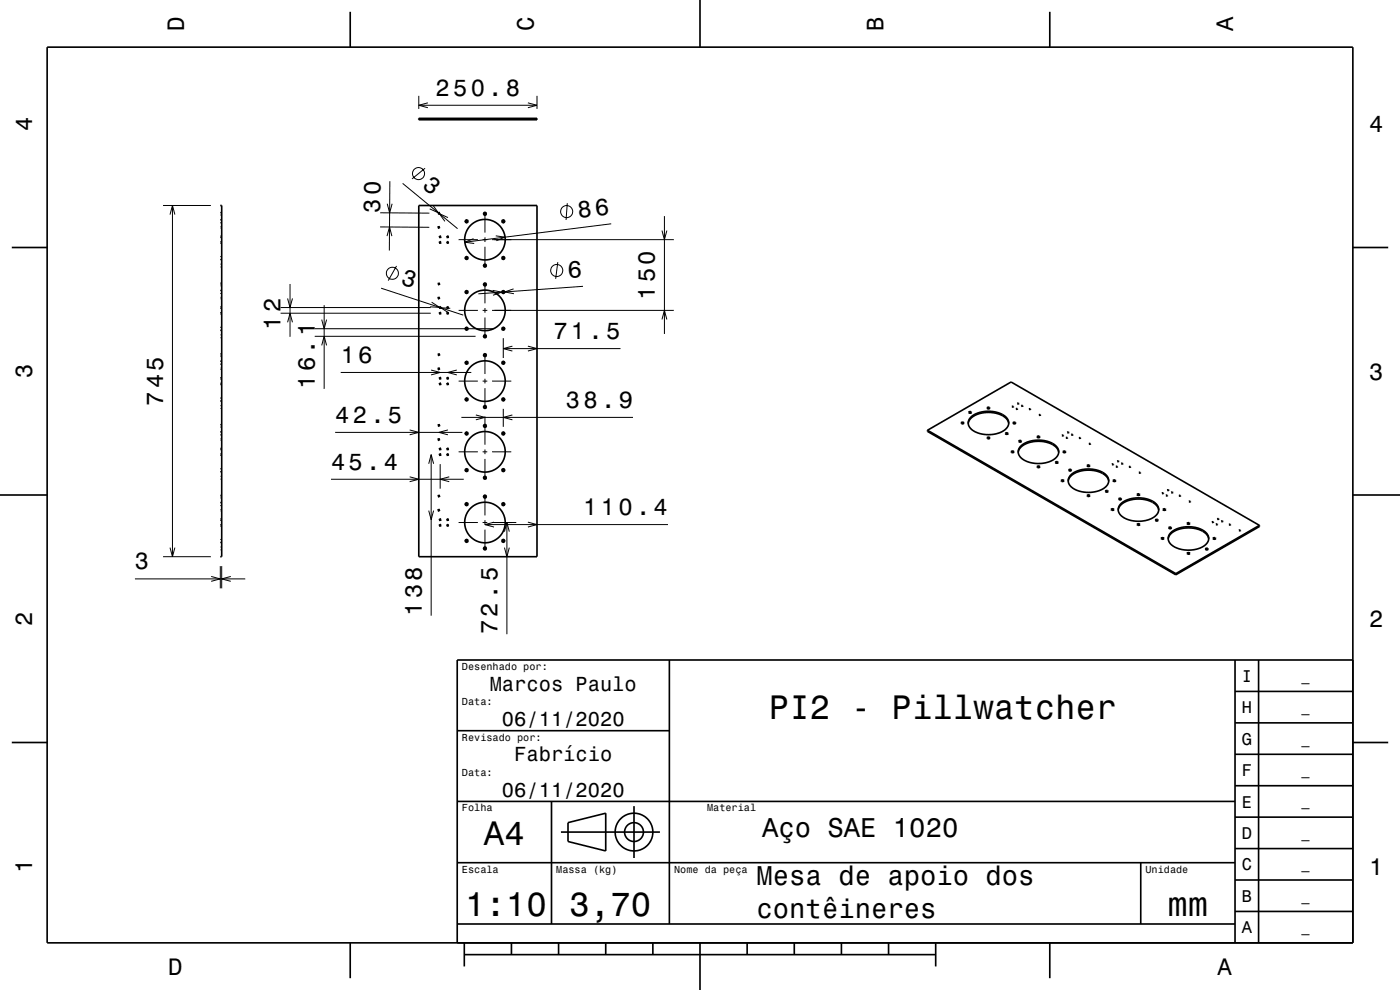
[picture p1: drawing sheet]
<svg xmlns="http://www.w3.org/2000/svg" width="297mm" height="210mm" viewBox="0 0 297 210" stroke-linecap="round" stroke-linejoin="round" font-family="sans-serif">
<g fill="none" stroke="#000" stroke-width=".21">
<path d="M82.7 38.4l-.1 14.8M85.4 38.9l11.7 9.6M88.8 20.3v2.8M88.8 22.3h25.1M90.2 35.7l-2.8 2.2M90.8 21.8l-2 .5 2 .5M112 21.8l1.9 .5-1.9 .5M113.9 20.3v2.8M34.6 43.6h10.1M36.1 45.5l.5-1.9 .5 1.9M36.6 43.6v74.5M46.7 51.3h.1"/>
<path d="M46.7 51.6h.1M46.7 45h.1M46.7 45.6h.1M46.7 46.7h.1M46.7 47.3h.1M46.7 56h.1M46.7 56.6h.1M46.7 50.1h.1M46.7 50.4h.1M46.7 55h.1M46.7 54.4h.1M46.7 46.5h.1"/>
<path d="M46.7 55.1h.1M46.7 45.4h.1M46.7 45.1h.1M46.7 48.4h.1M46.7 48.1h.1M46.9 51.3h.1M46.9 51.6h.1M46.9 45h.1M46.9 45.6h.1M46.9 46.7h.1M46.9 47.3h.1M46.9 56h.1"/>
<path d="M46.9 56.6h.1M46.9 50.1h.1M46.9 50.4h.1M46.9 55h.1M46.9 54.4h.1M46.9 46.5h.1M46.9 55.1h.1M46.9 45.4h.1M46.9 45.1h.1M46.9 48.4h.1M46.9 48.1h.1M80.6 48.1l10.5 .1"/>
<path d="M80.7 45.1l10.4 .1M82.1 50.1l.5-1.9 .5 1.9M82.2 43.2l.5 2 .5-2M84.1 56.4l-1.7 3.1M91.8 43.5l1.2 1.6-1.8-.8M92.9 48.2h.4M92.9 45.2h.4M93.1 48v.4M93.1 45v.4M93.2 51.4h.4M93.2 50.2h.4M93.4 50v.4"/>
<path d="M93.4 51.2v.4M94.8 51.4h.4M94.8 50.2h.4M95 50v.4M95 51.2v.4M95 46.2l-1.8-.9 1.2 1.7M97.3 50.8h4.1M98.6 47h.8M98.6 54.7h.8M99 46.6v.7M99 54.3v.8M100.5 50.6l-1.9 .8 2 .3"/>
<path d="M102.4 50.8h1M102.5 45.3h.8M102.5 56.3h.8M102.9 45v4.3M102.9 50.3v1M102.9 52.3v4.4M102.9 60v4.3M104.4 50.8h38.5M105.2 50l1.9 .3-1.8 .8M106.4 47h.8M106.4 54.7h.8M106.8 46.6v.7"/>
<path d="M106.8 54.3v.8M118.3 55.6l-.4 3.6M120.3 43.1l-.2 3.6M129.7 47.5l-31.1 3.9M140.4 48.9l.6 1.9 .5-1.9M141 45.8v25M46.7 61.5h.1M46.7 70.1h.1M46.7 66.3h.1M46.7 66.6h.1M46.7 60h.1M46.7 60.6h.1"/>
<path d="M46.7 61.7h.1M46.7 62.3h.1M46.7 71h.1M46.7 71.6h.1M46.7 65.1h.1M46.7 65.4h.1M46.7 70h.1M46.7 69.4h.1M46.7 76.5h.1M46.7 75h.1M46.7 75.6h.1M46.7 76.7h.1"/>
<path d="M46.7 77.3h.1M46.7 75.4h.1M46.7 75.1h.1M46.7 63.4h.1M46.7 63.1h.1M46.7 60.4h.1M46.7 60.1h.1M46.7 78.4h.1M46.7 78.1h.1M46.9 61.5h.1M46.9 70.1h.1M46.9 66.3h.1"/>
<path d="M46.9 66.6h.1M46.9 60h.1M46.9 60.6h.1M46.9 61.7h.1M46.9 62.3h.1M46.9 71h.1M46.9 71.6h.1M46.9 65.1h.1M46.9 65.4h.1M46.9 70h.1M46.9 69.4h.1M46.9 76.5h.1"/>
<path d="M46.9 75h.1M46.9 75.6h.1M46.9 76.7h.1M46.9 77.3h.1M46.9 75.4h.1M46.9 75.1h.1M46.9 63.4h.1M46.9 63.1h.1M46.9 60.4h.1M46.9 60.1h.1M46.9 78.4h.1M46.9 78.1h.1"/>
<path d="M59.5 66.4h31.9M59.5 65.2h31.9M61 63.3l.5 1.9 .5-1.9M61 68.4l.5-2 .5 2M61.5 60.2v11.2M66.8 71.3h34.1M66.8 69.7h38M68.2 73.3l.6-2 .5 2M68.2 67.8l.6 1.9 .5-1.9M68.8 64.7v17.8M72.3 79h27.7M80.9 61.1l17.4 5.7"/>
<path d="M91.4 78.5l2 .5-2 .5M91.6 64.1l1.6 1.1-2-.1M92.9 63.2h.4M92.9 78.2h.4M92.9 75.2h.4M92.9 60.2h.4M93.1 63v.4M93.1 78v.4M93.1 60v.4M93.1 75v.4M93.2 66.4h.4M93.2 65.2h.4"/>
<path d="M93.4 65v.4M93.4 66.2v.4M94.8 66.4h.4M94.8 65.2h.4M95 65v.4M95 66.2v.4M95.5 65.4l-2-.1 1.7 1.1M96.9 78.5l-1.9 .5 1.9 .5M97.3 65.8h4.1M98.6 62h.8M98.6 77h.8M99 61.6v.7"/>
<path d="M99 69.3v.8M99 76.6v.7M102.4 65.8h1M102.5 71.3h.8M102.5 75.3h.8M102.5 60.3h.8M102.9 65.3v1M102.9 67.3v4.4M102.9 75v4.3M104.4 65.8h38.5M104.5 61.6l2 .4-1.9 .6M106.4 69.7h.8"/>
<path d="M106.4 62h.8M106.4 77h.8M106.8 61.6v.7M106.8 69.3v.8M106.8 71.7v4.2M106.8 76.6v.7M106.8 73.9h24.8M108.7 73.4l-1.9 .5 1.9 .6M109 61.3l-1.9 .6 1.9 .4M112 73.4l1.9 .5-1.9 .6M123.7 60.7l-22.2 1.6M140.4 67.8l.6-2 .5 2"/>
<path d="M46.7 85.1h.1M46.7 81.3h.1M46.7 81.6h.1M46.7 86h.1M46.7 86.6h.1M46.7 80.1h.1M46.7 80.4h.1M46.7 85h.1M46.7 84.4h.1M46.7 91.5h.1M46.7 96.3h.1M46.7 96.6h.1"/>
<path d="M46.7 90h.1M46.7 90.6h.1M46.7 91.7h.1M46.7 92.3h.1M46.7 95.1h.1M46.7 95.4h.1M46.7 99.4h.1M46.7 93.4h.1M46.7 93.1h.1M46.7 90.4h.1M46.9 85.1h.1M46.9 81.3h.1"/>
<path d="M46.9 81.6h.1M46.9 86h.1M46.9 86.6h.1M46.9 80.1h.1M46.9 80.4h.1M46.9 85h.1M46.9 84.4h.1M46.9 91.5h.1M46.9 96.3h.1M46.9 96.6h.1M46.9 90h.1M46.9 90.6h.1"/>
<path d="M46.9 91.7h.1M46.9 92.3h.1M46.9 95.1h.1M46.9 95.4h.1M46.9 99.4h.1M46.9 93.4h.1M46.9 93.1h.1M46.9 90.4h.1M71.1 91.7h27M86.9 91.2l1.9 .5-1.9 .5M90.9 98.4l.6-2 .5 2M91.5 96.4v34.2"/>
<path d="M92.9 93.2h.4M92.9 90.2h.4M93.1 93v.4M93.1 90v.4M93.2 81.4h.4M93.2 80.2h.4M93.2 96.4h.4M93.2 95.2h.4M93.4 80v.4M93.4 81.2v.4M93.4 95v.4M93.4 96.2v.4"/>
<path d="M93.4 98.4v5.3M94.8 81.4h.4M94.8 80.2h.4M94.8 96.4h.4M94.8 95.2h.4M95 80v.4M95 81.2v.4M95 95v.4M95 96.2v.4M95 91.2l-1.9 .5 1.9 .5M97.3 80.8h4.1M97.3 95.8h4.1"/>
<path d="M97.9 88.5h36.4M98.6 84.7h.8M98.6 92h.8M98.6 99.7h.8M99 84.3v.8M99 91.6v.7M99 99.3v.8M100.9 88l2 .5-2 .6M102.4 80.8h1M102.4 95.8h1M102.5 86.3h.8M102.5 90.3h.8"/>
<path d="M102.9 80.3v1M102.9 82.3v4.4M102.9 88.3v6M102.9 95.3v1M102.9 97.3v4.4M104.4 80.8h4.1M104.4 95.8h4.1M106.4 84.7h.8M106.4 92h.8M106.4 99.7h.8M106.8 84.3v.8M106.8 86.7v3.8"/>
<path d="M106.8 91.6v.7M106.8 99.3v.8M108.7 88l-1.9 .5 1.9 .6M34.6 118.1h10.1M36.1 116.2l.5 1.9 .5-1.9M46.7 100.1h.1M46.7 101h.1M46.7 101.6h.1M46.7 100h.1M46.7 106.5h.1M46.7 115.1h.1M46.7 111.3h.1"/>
<path d="M46.7 111.6h.1M46.7 105h.1M46.7 105.6h.1M46.7 106.7h.1M46.7 107.3h.1M46.7 116h.1M46.7 116.6h.1M46.7 110.1h.1M46.7 110.4h.1M46.7 115h.1M46.7 114.4h.1M46.7 105.4h.1"/>
<path d="M46.7 108.4h.1M46.7 108.1h.1M46.9 100.1h.1M46.9 101h.1M46.9 101.6h.1M46.9 100h.1M46.9 106.5h.1M46.9 115.1h.1M46.9 111.3h.1M46.9 111.6h.1M46.9 105h.1M46.9 105.6h.1"/>
<path d="M46.9 106.7h.1M46.9 107.3h.1M46.9 116h.1M46.9 116.6h.1M46.9 110.1h.1M46.9 110.4h.1M46.9 115h.1M46.9 114.4h.1M46.9 105.4h.1M46.9 108.4h.1M46.9 108.1h.1M70.2 101.7h28.2"/>
<path d="M86.9 101.1l1.9 .6-1.9 .5M90.9 108.3l.6 1.9 .5-1.9M92.9 108.2h.4M92.9 105.2h.4M93.1 108v.4M93.1 105v.4M93.2 111.4h.4M93.2 110.2h.4M93.4 110v.4M93.4 111.2v.4M94.8 111.4h.4M94.8 110.2h.4"/>
<path d="M95 110v.4M95 111.2v.4M95.3 101.1l-1.9 .6 1.9 .5M97.3 110.8h4.1M98.6 107h.8M98.6 114.7h.8M99 106.6v.7M99 114.3v.8M102.4 110.8h1M102.5 101.3h.8M102.5 105.3h.8M102.5 116.3h.8"/>
<path d="M102.9 105v4.3M102.9 110.3v1M102.9 112.3v4.4M102.9 111.3h38.8M104.4 110.8h5.1M104.8 110.8l-1.9 .5 1.9 .5M106.4 107h.8M106.4 114.7h.8M106.8 106.6v.7M106.8 114.3v.8M107 112.8l.5-2 .5 2M107 116.2l.5 1.9 .5-1.9"/>
<path d="M107.5 110.8v23.7M112 110.8l1.9 .5-1.9 .5M28.6 122.8h23.4M44.8 122.3l1.9 .5-1.9 .5M46.7 120.1v4.7M47 120.1v4.7M49 122.3l-2 .5 2 .5"/>
<circle cx="88.8" cy="36.8" r="1.28"/>
<circle cx="83.2" cy="58" r="1.28"/>
<circle cx="118.1" cy="57.4" r="1.28"/>
<circle cx="120.2" cy="44.9" r="1.28"/>
</g>
<g fill="none" stroke="#000" stroke-width=".35">
<path d="M10 10h277v190h-277zM74.3 2.5v7.5M148.5 0v10M222.7 2.5v7.5M88.8 25.1h25.1v.3h-25.1zM2.5 52.5h7.5M46.7 43.6h.3v74.5h-.3M88.8 43.6h25.1v74.5h-25.1zM93 48.1h.2v.2l-.2 .1zM93 45.1h.2v.2l-.1 .1zM93.2 50.2l.2-.1 .1 .2-.2 .1zM93.2 51.4l.2-.1 .1 .2-.2 .1z"/>
<path d="M94.8 51.4l.2-.1 .1 .1-.2 .2zM94.8 50.2l.2-.1 .1 .2-.2 .1zM287 52.5h7.5M93 63.1h.2v.2l-.2 .1zM93 78.1h.2v.2l-.2 .1zM93 60.1h.2v.2l-.1 .1zM93 75.1h.2v.2l-.1 .1zM93.2 65.2l.2-.1 .1 .2-.2 .1zM93.2 66.4l.2-.1 .1 .2-.2 .1zM94.8 66.4l.2-.1 .1 .1-.2 .2zM94.8 65.2l.2-.1 .1 .2-.2 .1zM93 93.1h.2v.2l-.2 .1z"/>
<path d="M93 90.1h.2v.2l-.1 .1zM93.2 80.2l.2-.1 .1 .2-.2 .1zM93.2 81.4l.2-.1 .1 .2-.2 .1zM93.2 95.2l.2-.1 .1 .2-.2 .1zM93.2 96.4l.2-.1 .1 .2-.2 .1zM94.8 81.4l.2-.1 .1 .1-.2 .2zM94.8 96.4l.2-.1 .1 .1-.2 .2zM94.8 80.2l.2-.1 .1 .2-.2 .1zM94.8 95.2l.2-.1 .1 .2-.2 .1zM196.8 91.3l17.7-10.3 52.7 30.4M196.8 91.3v.2l52.6 30.4M196.8 91.3l52.6 30.4"/>
<path d="M204 89.6l.5 .1-.5 .1zM204 89.8h.4M205.4 89.8a3.6 3.6 0 0 1 3.7-2.3 4.8 4.8 0 0 1 4.8 1.9l.1 .4M205.6 87.4l.5 .1-.5 .1zM205.6 87.6h.4M206 88.4a6.1 6.1 0 0 1 7.6 .3 1.83 1.83 0 0 1-1 2.8 6.2 6.2 0 0 1-6.9-.8 1.61 1.61 0 0 1 .3-2.3zM209.5 92.8l.5 .1-.5 .1zM209.5 93h.4M209.5 86.4l.5 .1-.5 .2zM209.5 86.7h.4M213.4 91.8l.5 .2-.3 .1h-.2zM213.4 92.1h.4"/>
<path d="M214.6 95.7l.5 .1-.3 .2-.3-.2zM214.6 96h.4M214.8 86.2l.2 .1h-.2zM215 89.6l.5 .1-.5 .1zM215 89.8h.4M215.6 86.7l.2 .1h-.1zM215.9 85.5l.2 .1-.1 .1zM216 96a3.6 3.6 0 0 1 3.7-2.4 4.8 4.8 0 0 1 4.8 1.9l.1 .5M216.2 93.5l.5 .1-.3 .2-.3-.2zM216.2 93.7h.4M216.5 94.7a6 6 0 0 1 7.8 .2 1.82 1.82 0 0 1-1.1 2.8 6.2 6.2 0 0 1-6.8-.9 1.58 1.58 0 0 1 .1-2.1zM216.8 86l.2 .1-.2 .1z"/>
<path d="M218.4 86.7l.2 .1-.1 .1zM220.1 98.9l.5 .1-.3 .2-.2-.1zM220.1 92.5l.5 .2-.3 .1h-.2zM220.1 99.1h.4M220.1 92.8h.4M220.5 87.9l.2 .1-.1 .1zM224 98l.5 .1-.5 .1zM224 98.2h.4M225.4 92.3l.2 .1-.2 .1zM225.6 95.7l.5 .1-.5 .2zM225.6 96h.4M226.2 92.8l.3 .1h-.2z"/>
<path d="M226.5 91.7l.2 .1h-.1zM226.8 99.6l.5 .1-.5 .1zM226.8 99.8h.4M227.4 92.1l.2 .1-.2 .1zM229 92.8l.2 .1-.1 .1zM230.7 98.7l.5 .1-.3 .2-.2-.1zM230.7 98.9h.4M231.1 94.1l.2 .1h-.1zM236 98.4l.2 .1-.2 .1zM236.8 98.9l.3 .1-.2 .1zM237.1 97.8h.3l-.2 .1zM238 98.3l.2 .1h-.2z"/>
<path d="M239.6 99l.2 .1h-.1zM0 105h10M93 108.1h.2v.2l-.2 .1zM93 105.1h.2v.2l-.1 .1zM93.2 110.2l.2-.1 .1 .2-.2 .1zM93.2 111.4l.2-.1 .1 .2-.2 .1zM94.8 111.4l.2-.1 .1 .1-.2 .2zM94.8 110.2l.2-.1 .1 .1-.2 .2zM225.2 101.8l.5 .2-.3 .1-.3-.1zM225.2 102.1h.4M226.6 102.1a3.4 3.4 0 0 1 3.4-2.3 4.9 4.9 0 0 1 5.1 1.9l.1 .4M227.3 100.7a6.1 6.1 0 0 1 7.6 .3 1.82 1.82 0 0 1-1 2.8 6.2 6.2 0 0 1-6.9-.8 1.61 1.61 0 0 1 .3-2.3z"/>
<path d="M230.7 105l.5 .1-.3 .2h-.2zM230.7 105.3h.4M234.6 104.1l.5 .1-.5 .1zM234.6 104.3h.4M235.8 108l.5 .1-.3 .2-.2-.1zM235.8 108.2h.4M236.2 101.8l.5 .2-.3 .1-.3-.1zM236.2 102.1h.4M237.2 108.2a3.3 3.3 0 0 1 3.2-2.3 5.2 5.2 0 0 1 5.2 1.7l.2 .6M237.4 105.7l.5 .1-.5 .2zM237.4 106h.4M237.7 106.9a6 6 0 0 1 7.8 .2 1.82 1.82 0 0 1-1 2.8 6.2 6.2 0 0 1-6.9-.8 1.59 1.59 0 0 1 .1-2.2z"/>
<path d="M241.3 111.1l.5 .2-.3 .1h-.2zM241.3 111.4h.4M241.3 104.8l.5 .1-.5 .1zM241.3 105h.4M241.7 100.2l.2 .1-.1 .1zM245.2 110.2l.5 .1-.5 .2zM245.2 110.5h.4M246.4 114.1l.5 .1-.3 .2-.2-.1zM246.4 114.3h.4M246.6 104.6h.2l-.1 .1zM246.8 108l.5 .1-.5 .1zM246.8 108.2h.4"/>
<path d="M247.4 105l.3 .1-.2 .1zM247.7 103.9l.2 .1-.1 .1zM247.8 114.3a3.3 3.3 0 0 1 3.2-2.2 5.2 5.2 0 0 1 5.3 1.7l.1 .5M248 111.8l.5 .2-.5 .1zM248 112.1h.4M248.5 112.9a6.1 6.1 0 0 1 7.6 .3 1.82 1.82 0 0 1-1 2.8 6.2 6.2 0 0 1-6.9-.8 1.61 1.61 0 0 1 .3-2.3zM248.6 104.4l.2 .1h-.2zM250.2 105.1l.2 .1h-.1zM251.9 117.3l.5 .1-.3 .2-.2-.1zM251.9 110.9l.5 .1-.3 .2h-.2zM251.9 117.5h.4M251.9 111.2h.4"/>
<path d="M252.3 106.3l.2 .1-.1 .1zM255.8 116.3l.5 .2-.5 .1zM255.8 116.6h.4M257.2 110.7l.2 .1h-.1zM257.4 114.1l.5 .1-.5 .1zM257.4 114.3h.4M258 111.2l.3 .1h-.2zM258.3 110l.3 .1-.2 .1zM259.2 110.5l.2 .1-.2 .1zM260.8 111.2l.2 .1-.1 .1zM262.9 112.4l.3 .1-.2 .1zM267.2 111.4v.3l-17.8 10.2"/>
<path d="M267.2 111.4l-17.8 10.3M287 105h10M142 140v56M249.4 121.7v.2M262 140v60M267 140v60M287 140h-190v60M2.5 157.5h7.5M97 155h45M262 153.3h25M262 146.7h25M287 157.5h7.5"/>
<path d="M97 170h165M117 170v26M119 176.5h21M120.5 174.5l8-2v8l-8-2zM134.5 171v11M262 173.3h25M262 166.7h25M262 160h25M97 196h165M97 183h165M242 183v13M262 193.3h25"/>
<path d="M262 186.7h25M262 180h25M74.3 200v7.5M98.5 202.5h100M98.5 200v5M108.5 200v2.5M118.5 200v2.5M128.5 200v2.5M138.5 200v2.5M148.5 200v10M158.5 200v2.5M168.5 200v2.5"/>
<path d="M178.5 200v2.5M188.5 200v2.5M198.5 200v5M222.7 200v7.5"/>
<circle cx="99" cy="47" r=".3"/>
<circle cx="99" cy="54.7" r=".3"/>
<circle cx="102.9" cy="45.3" r=".3"/>
<circle cx="102.9" cy="56.3" r=".3"/>
<circle cx="102.9" cy="50.8" r="4.3"/>
<circle cx="106.8" cy="47" r=".3"/>
<circle cx="106.8" cy="54.7" r=".3"/>
<circle cx="99" cy="62" r=".3"/>
<circle cx="99" cy="69.7" r=".3"/>
<circle cx="99" cy="77" r=".3"/>
<circle cx="102.9" cy="75.3" r=".3"/>
<circle cx="102.9" cy="60.3" r=".3"/>
<circle cx="102.9" cy="71.3" r=".3"/>
<circle cx="102.9" cy="65.8" r="4.3"/>
<circle cx="106.8" cy="62" r=".3"/>
<circle cx="106.8" cy="77" r=".3"/>
<circle cx="106.8" cy="69.7" r=".3"/>
<circle cx="99" cy="92" r=".3"/>
<circle cx="99" cy="84.7" r=".3"/>
<circle cx="99" cy="99.7" r=".3"/>
<circle cx="102.9" cy="86.3" r=".3"/>
<circle cx="102.9" cy="90.3" r=".3"/>
<circle cx="102.9" cy="95.8" r="4.3"/>
<circle cx="102.9" cy="80.8" r="4.3"/>
<circle cx="106.8" cy="92" r=".3"/>
<circle cx="106.8" cy="99.7" r=".3"/>
<circle cx="106.8" cy="84.7" r=".3"/>
<circle cx="99" cy="107" r=".3"/>
<circle cx="99" cy="114.7" r=".3"/>
<circle cx="102.9" cy="105.3" r=".3"/>
<circle cx="102.9" cy="116.3" r=".3"/>
<circle cx="102.9" cy="101.3" r=".3"/>
<circle cx="102.9" cy="110.8" r="4.3"/>
<circle cx="106.8" cy="107" r=".3"/>
<circle cx="106.8" cy="114.7" r=".3"/>
<circle cx="134.5" cy="176.5" r="2"/>
<circle cx="134.5" cy="176.5" r="4"/>
</g>
<g font-size="7.2">
<text x="163.1" y="152.6">PI2 - Pillwatcher</text>
<text x="102.7" y="179.3">A4</text>
<text x="98.7" y="194.3">1:10</text>
<text x="120.8" y="194.3">3,70</text>
<text x="247.7" y="194.3">mm</text>
</g>
<g font-size="5.8">
<text x="161.7" y="177.5">Aço SAE 1020</text>
<text x="160.5" y="187.7">Mesa de apoio dos</text>
<text x="160.5" y="194.6">contêineres</text>
</g>
<g font-size="5.1">
<text x="89.4" y="39.6" transform="rotate(40 89.4 39.6)">3</text>
<text x="120.5" y="59" transform="rotate(-4 120.5 59)">6</text>
</g>
<g font-size="5">
<text x="39" y="6.5" transform="rotate(-90 39 6.5)">D</text>
<text x="113.2" y="6.5" transform="rotate(-90 113.2 6.5)">C</text>
<text x="187.4" y="6.5" transform="rotate(-90 187.4 6.5)">B</text>
<text x="261.6" y="6.5" transform="rotate(-90 261.6 6.5)">A</text>
<text x="92.4" y="20.3">250.8</text>
<text x="6.8" y="27.8" transform="rotate(-90 6.8 27.8)">4</text>
<text x="290.5" y="28.1">4</text>
<text x="80.7" y="45.2" transform="rotate(-89 80.7 45.2)">30</text>
<text x="122.7" y="46.3" transform="rotate(-7 122.7 46.3)">86</text>
<text x="84.9" y="60.3" transform="rotate(18 84.9 60.3)">3</text>
<text x="139" y="63.6" transform="rotate(-90 139 63.6)">150</text>
<text x="59.5" y="70" transform="rotate(-90 59.5 70)">12</text>
<text x="117.4" y="71.9">71.5</text>
<text x="72.3" y="77">16</text>
<text x="6.8" y="80.3" transform="rotate(-90 6.8 80.3)">3</text>
<text x="66.8" y="82.5" transform="rotate(-90 66.8 82.5)">16.1</text>
<text x="290.5" y="80.6">3</text>
<text x="34.6" y="86.1" transform="rotate(-90 34.6 86.1)">745</text>
<text x="71.1" y="89.7">42.5</text>
<text x="120" y="86.5">38.9</text>
<text x="70.2" y="99.7">45.4</text>
<text x="123.7" y="109.3">110.4</text>
<text x="28.6" y="120.8">3</text>
<text x="89.5" y="130.6" transform="rotate(-90 89.5 130.6)">138</text>
<text x="6.8" y="132.8" transform="rotate(-90 6.8 132.8)">2</text>
<text x="105.5" y="134.5" transform="rotate(-90 105.5 134.5)">72.5</text>
<text x="290.5" y="133.1">2</text>
<text x="6.8" y="185.3" transform="rotate(-90 6.8 185.3)">1</text>
<text x="290.5" y="185.6">1</text>
<text x="35.7" y="206.8">D</text>
<text x="258.3" y="206.8">A</text>
</g>
<g font-size="4.3">
<text x="103.9" y="146.5">Marcos Paulo</text>
<text x="106.5" y="154">06/11/2020</text>
<text x="109.1" y="161.5">Fabrício</text>
<text x="106.5" y="169">06/11/2020</text>
</g>
<g font-size="3.6">
<text x="263.4" y="144.6">I</text>
<text x="263.4" y="151.3">H</text>
<text x="263.4" y="158">G</text>
<text x="263.4" y="164.6">F</text>
<text x="263.4" y="171.3">E</text>
<text x="263.4" y="178">D</text>
<text x="263.4" y="184.6">C</text>
<text x="263.4" y="191.3">B</text>
<text x="263.4" y="198">A</text>
</g>
<g font-size="2.9">
<text x="276.1" y="144.4">_</text>
<text x="276.1" y="151">_</text>
<text x="276.1" y="157.7">_</text>
<text x="276.1" y="164.4">_</text>
<text x="276.1" y="171">_</text>
<text x="276.1" y="177.7">_</text>
<text x="276.1" y="184.4">_</text>
<text x="276.1" y="191.1">_</text>
<text x="276.1" y="197.7">_</text>
</g>
<g font-size="2.2">
<text x="98" y="142.1">Desenhado por:</text>
<text x="98" y="149.6">Data:</text>
<text x="98" y="157.1">Revisado por:</text>
<text x="98" y="164.6">Data:</text>
<text x="98" y="172.1">Folha</text>
<text x="150" y="172.1">Material</text>
<text x="98" y="185.1">Escala</text>
<text x="118" y="185.1">Massa (kg)</text>
<text x="143" y="185.1">Nome da peça</text>
<text x="243" y="185.1">Unidade</text>
</g>
</svg>
